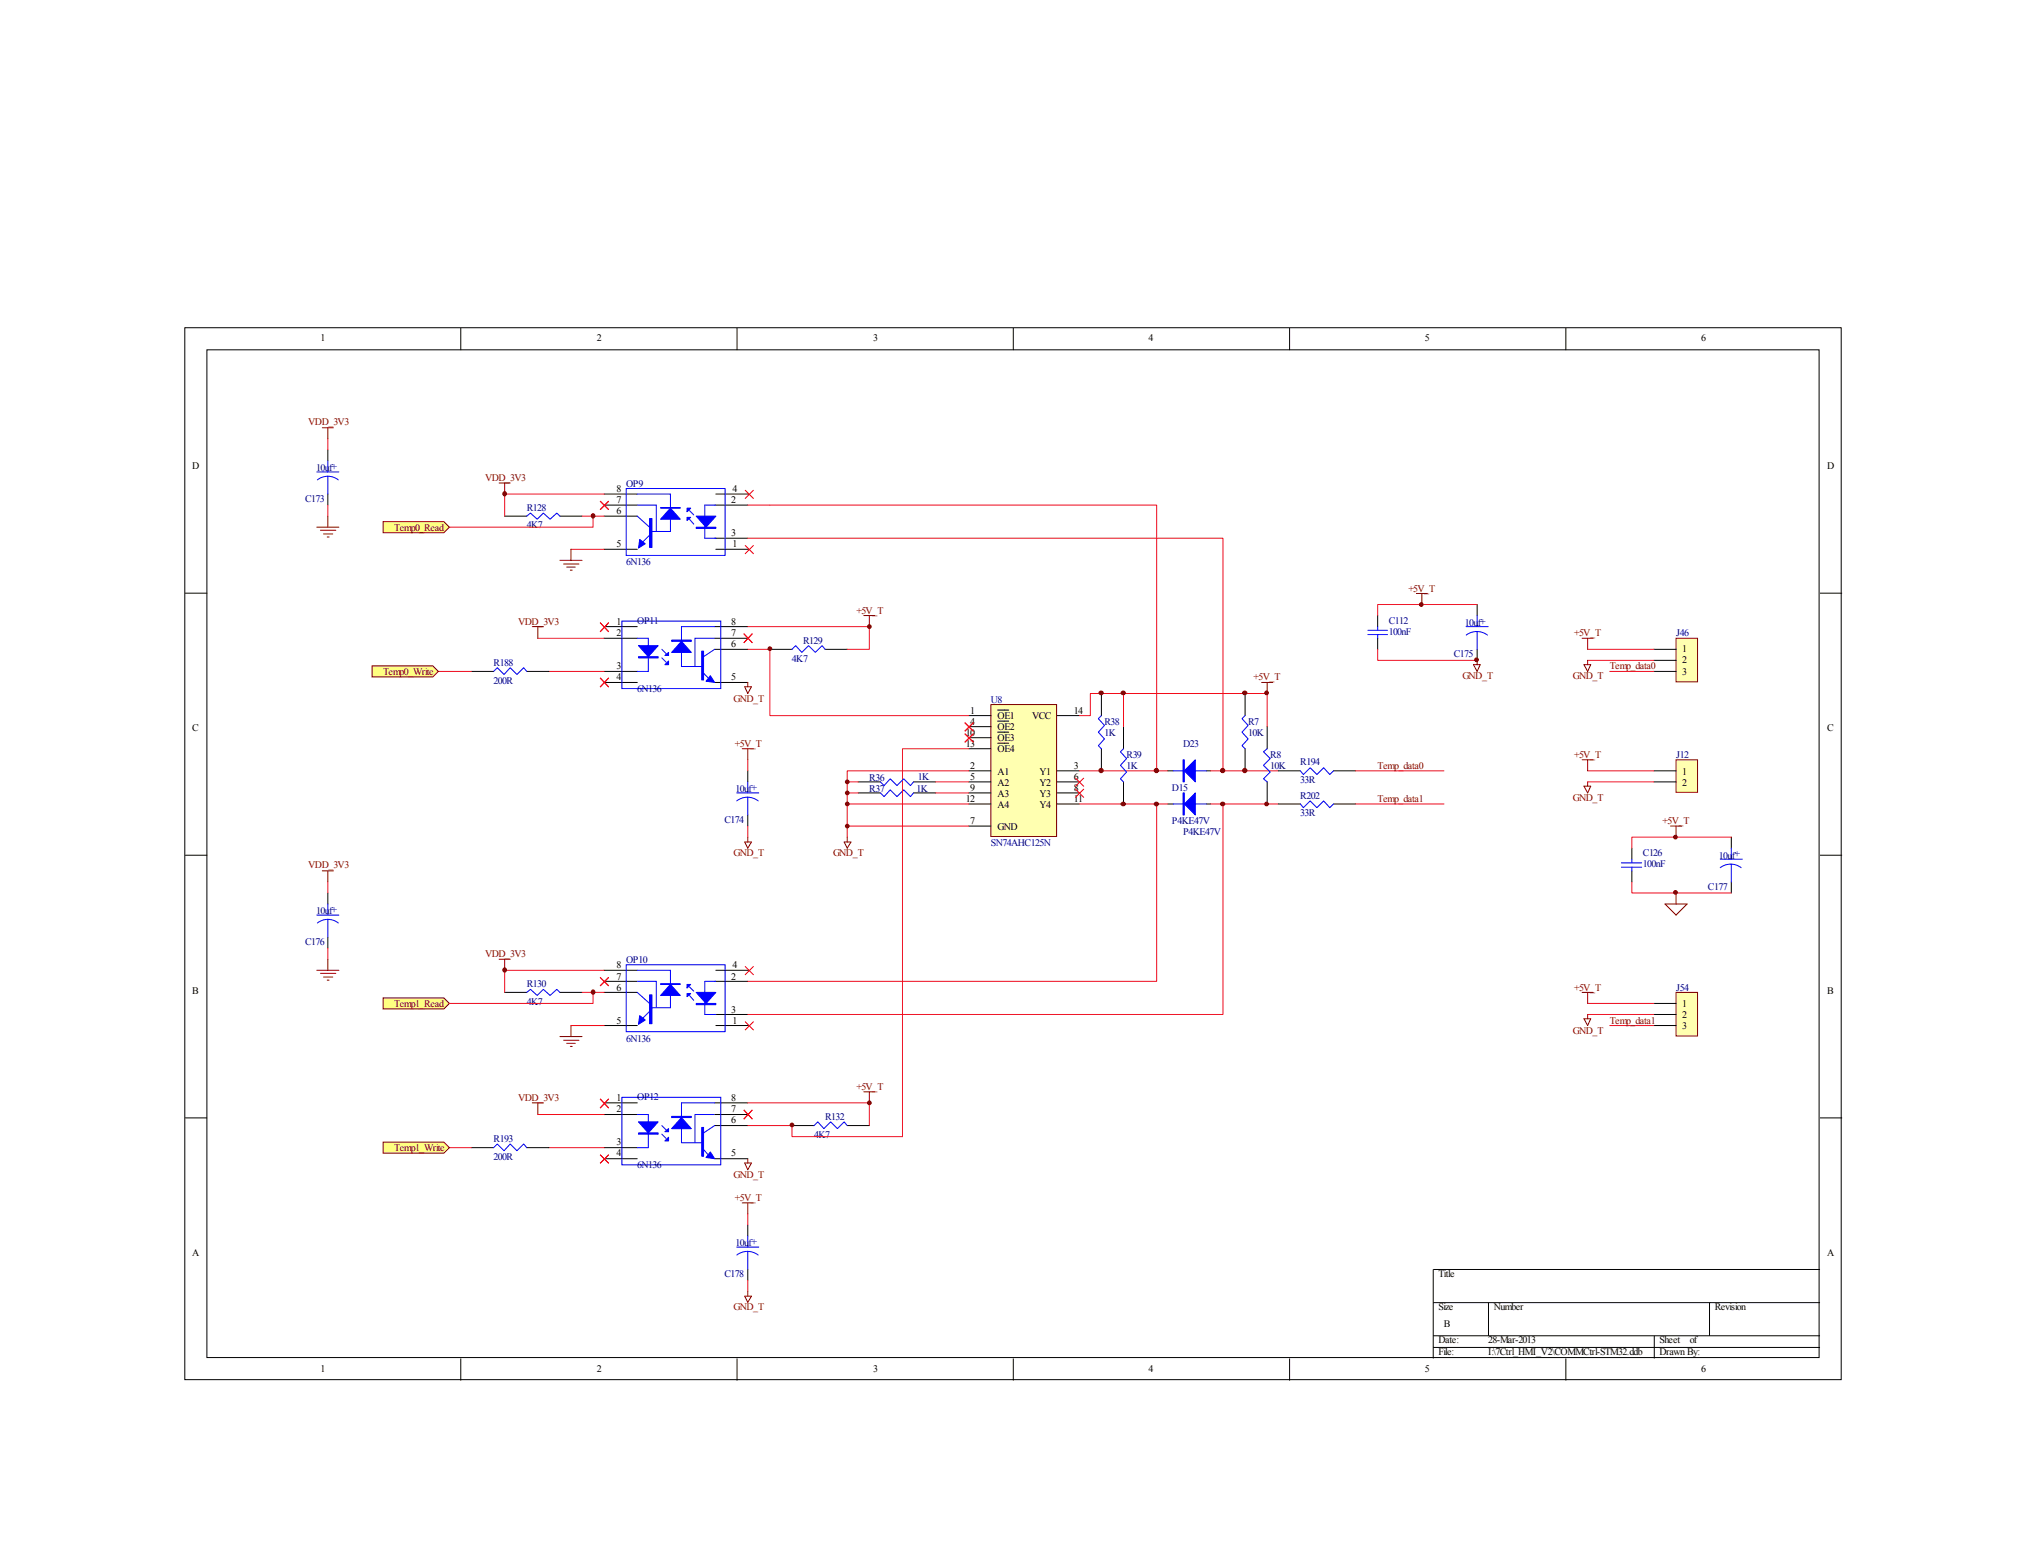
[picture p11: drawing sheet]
<svg xmlns="http://www.w3.org/2000/svg" width="279mm" height="216mm" viewBox="0 0 279 216" stroke-linecap="round" stroke-linejoin="round" font-family="sans-serif">
<g fill="none" stroke="#000" stroke-width=".14">
<path d="M25.5 45.2h228.4v145.1h-228.4zM28.5 48.3h222.4v139h-222.4zM63.5 45.3v3M101.6 45.3v3M139.7 45.3v3M177.8 45.3v3M215.9 45.3v3M69.6 71.2h3M77.2 71.2h3.1M83.3 75.8h4.6M83.3 69.7h4.6M83.3 68.2h4.6"/>
<path d="M83.3 71.2h4.6M98.6 69.7h4.5M98.6 74.3h4.5M98.7 75.8h4.6M98.7 68.2h4.6M25.5 81.8h3.1M65 92.6h3.1M72.6 92.6h3.1M83.3 86.4h4.6M83.3 88.1h4.6M83.3 92.6h4.6M83.3 94.1h4.6"/>
<path d="M98.6 86.4h4.5M98.6 88.1h4.5M98.6 94.1h4.5M98.6 89.6h4.5M106.2 89.6h3M113.8 89.6h3M251 81.8h3M25.5 118h3.1M161 106.3h.8M166.4 106.3h.6M238.8 115.5v1.5M251 118h3"/>
<path d="M238.8 121.7v1.5M25.5 154.2h3.1M251 154.2h3M197.7 179.7h53.3M205.3 179.7v4.6M235.8 179.7v4.6M251 175.1h-53.3v12.3M63.5 187.4v3.1M101.6 187.4v3.1M139.7 187.4v3.1M177.8 187.4v3.1M197.7 184.3h53.3"/>
<path d="M197.7 185.9h53.3M215.9 187.4v3.1M228.1 184.3v3.1"/>
</g>
<path d="M78.7 75.8h4.6M60.5 92.6h4.5M74.2 88.1h9.1M75.7 92.6h7.6M174.8 95.7v4.5" fill="none" stroke="#ee0e22" stroke-width=".14"/>
<g fill="none" stroke="#00f" stroke-width=".14">
<path d="M72.6 71.2l.6-.4 .9 .8 .8-.8 1 .8 .9-.8 .4 .4M86.4 67.4h13.6v9.2h-13.6zM87.9 69.7h2.6v3.6M87.9 68.2h4.6v5.1h-2.6M87.9 71.2l1.7 1.5M89.6 73.8l-1 1M95.1 70.4l.6 .6M95.1 71.6l.6 .7M98.7 69.7h-1.5v4.6h1.5M68.1 92.6l.5-.5 .9 .9 .9-.9 .9 .9 .9-.9 .4 .5M85.8 85.7h13.6v9.3h-13.6zM87.9 88.1h1.5v4.5h-1.5"/>
<path d="M91.3 90.8l.6 .6M91.3 89.6l.6 .6M97 92.9l.6 .6M98.6 86.4h-4.6v5.5h2.8M98.6 88.1h-2.8v3.8M98.6 89.6l-1.6 1M109.2 89.6l.5-.5 .9 .9 .9-.9 .9 .9 1-.9 .4 .5M161.8 106.3h4.6M237.2 119.7a2.37 2.37 0 0 1 2.9 0M237.2 118.5h3.1M238.8 117v1.5M238.8 119.2v2.5"/>
</g>
<g fill="#00f" stroke="#00f" stroke-width=".14">
<path d="M88.1 89.1h2.7l-1.4 1.5z"/>
<path d="M92.2 91.2v.5h-.5z"/>
<path d="M91.7 90.4l.5-.4v.4z"/>
<path d="M94 88.5l1.3 1.5h-2.7z"/>
<path d="M98 93.2l.6 .9-1.2-.1z"/>
<path d="M96 71.2h2.7l-1.3 1.5z"/>
<path d="M94.7 70.1h.5l-.5 .5z"/>
<path d="M94.7 71.4h.5l-.5 .4z"/>
<path d="M92.5 70.1l1.3 1.5h-2.7z"/>
<path d="M88.2 74.4l.8 .6-.9 .6z"/>
<path d="M163.3 106.3l1.5-1.5v3.1z"/>
<path d="M88.1 90.6h2.7v.2h-2.7z" fill-rule="evenodd"/>
<path d="M92.6 88.3h2.7v.2h-2.7z" fill-rule="evenodd"/>
<path d="M96.8 89.8h.2v4h-.2z" fill-rule="evenodd"/>
<path d="M96 72.7h2.7v.2h-2.7z" fill-rule="evenodd"/>
<path d="M91.1 70h2.7v.1h-2.7z" fill-rule="evenodd"/>
<path d="M89.6 71.5h.3v4h-.3z" fill-rule="evenodd"/>
<path d="M163.2 104.8h.1v3.1h-.1z" fill-rule="evenodd"/>
</g>
<g fill="none" stroke="#800000" stroke-width=".14">
<path d="M77.2 77.3h3.1M77.7 77.8h2.1M78.1 78.2h1.2M78.7 78.7h.2M78.7 75.8v1.5M102.7 94.7h.9l-.5 1zM103.1 94.1v.6M119.1 84.9h1.5M119.9 84.9v1.5M230.4 114h1.5M231.1 114v1.5M229.6 124.7h3.1l-1.6 1.5z"/>
<path d="M231.1 123.2v1.5"/>
</g>
<path d="M231.2 88.1h2.9v6h-2.9z" fill="#ffffb0"/>
<path d="M231.1 88.1h3v6h-3z" fill="none" stroke="#800000" stroke-width=".14"/>
<path d="M228.1 89.6h3M228.1 91.1h3M228.1 92.6h3" fill="none" stroke="#000" stroke-width=".14"/>
<path d="M218.9 89.6h9.2M218.9 91.1h9.2M222 92.6h6.1" fill="none" stroke="#ee0e22" stroke-width=".14"/>
<path d="M231.2 104.9h2.9v4.4h-2.9z" fill="#ffffb0"/>
<path d="M231.1 104.8h3v4.5h-3z" fill="none" stroke="#800000" stroke-width=".14"/>
<path d="M225 117v1.5M228.1 106.3h3M228.1 107.9h3M225 120.1v1.6" fill="none" stroke="#000" stroke-width=".14"/>
<path d="M218.9 106.3h9.2M238.8 115.5h-13.8v1.5M225 121.7v1.5h13.8" fill="none" stroke="#ee0e22" stroke-width=".14"/>
<path d="M223.6 119.6h2.8M223.6 119h2.8M225 118.5v.5M225 119.6v.5" fill="none" stroke="#00f" stroke-width=".14"/>
<g fill="#ffff80" stroke="#800000" stroke-width=".14">
<path d="M52.8 72h8.4l.8 .7-.8 .8h-8.4z" fill-rule="evenodd"/>
<path d="M51.3 91.9h8.4l.8 .7-.8 .8h-8.4z" fill-rule="evenodd"/>
</g>
<path d="M83.3 152.1h4.6M83.3 153.8h4.6M83.3 158.3h4.6M83.3 159.9h4.6M98.6 152.1h4.5M98.6 153.8h4.5M98.6 159.9h4.5M98.6 155.3h4.5" fill="none" stroke="#000" stroke-width=".14"/>
<path d="M85.8 151.4h13.6v9.3h-13.6zM87.9 153.8h1.5v4.5h-1.5M91.3 156.5l.6 .6M91.3 155.3l.6 .6M97 158.6l.6 .7M98.6 152.1h-4.6v5.5h2.8M98.6 153.8h-2.8v3.8M98.6 155.3l-1.6 1" fill="none" stroke="#00f" stroke-width=".14"/>
<g fill="#00f" stroke="#00f" stroke-width=".14">
<path d="M88.1 154.8h2.7l-1.4 1.5z"/>
<path d="M92.2 156.9v.5h-.5z"/>
<path d="M91.7 156.1l.5-.4v.4z"/>
<path d="M94 154.2l1.3 1.5h-2.7z"/>
<path d="M98 158.9l.6 1-1.2-.2z"/>
<path d="M88.1 156.3h2.7v.2h-2.7z" fill-rule="evenodd"/>
<path d="M92.6 154h2.7v.2h-2.7z" fill-rule="evenodd"/>
<path d="M96.8 155.5h.2v4h-.2z" fill-rule="evenodd"/>
</g>
<path d="M231.2 137h2.9v5.9h-2.9z" fill="#ffffb0"/>
<path d="M68.8 66.6h1.6M69.6 66.6v1.6M231.1 136.9h3v6h-3zM77.2 143h3.1M77.7 143.5h2.1M78.1 143.9h1.2M78.7 144.4h.2M78.7 141.5v1.5M103.1 159.9v.5M102.7 160.4h.9l-.5 1z" fill="none" stroke="#800000" stroke-width=".14"/>
<g fill="none" stroke="#000" stroke-width=".14">
<path d="M69.6 136.9h3M77.2 136.9h3.1M83.3 135.4h4.6M83.3 133.9h4.6M83.3 136.9h4.6M98.6 140h4.5M98.6 135.4h4.5M98.7 133.9h4.6M228.1 138.4h3M228.1 140h3M65 158.3h3.1M72.6 158.3h3.1"/>
<path d="M83.3 141.5h4.6M98.7 141.5h4.6M109.2 155.3h3.1M116.8 155.3h3.1M228.1 141.5h3"/>
</g>
<path d="M72.6 136.9l.6-.4 .9 .8 .8-.8 1 .8 .9-.8 .4 .4M86.4 133.1h13.6v9.2h-13.6zM87.9 135.4h2.6v3.6M87.9 133.9h4.6v5.1h-2.6M87.9 136.9l1.7 1.5M89.6 139.5l-1 1M95.1 136.1l.6 .6M95.1 137.3l.6 .7M98.7 135.4h-1.5v4.6h1.5M68.1 158.3l.5-.5 .9 .9 .9-.9 .9 .9 .9-.9 .4 .5M112.3 155.3l.5-.5 .8 .9 1-.9 .9 .9 .9-.9 .4 .5" fill="none" stroke="#00f" stroke-width=".14"/>
<g fill="#00f" stroke="#00f" stroke-width=".14">
<path d="M96 136.9h2.7l-1.3 1.5z"/>
<path d="M94.7 135.8h.5l-.5 .5z"/>
<path d="M94.7 137.1h.5l-.5 .4z"/>
<path d="M92.5 135.8l1.3 1.5h-2.7z"/>
<path d="M88.2 140.1l.8 .6-.9 .6z"/>
<path d="M96 138.4h2.7v.2h-2.7z" fill-rule="evenodd"/>
<path d="M91.1 135.7h2.7v.1h-2.7z" fill-rule="evenodd"/>
<path d="M89.6 137.2h.3v4h-.3z" fill-rule="evenodd"/>
</g>
<path d="M218.9 138.4h9.2M218.9 140h9.2M62 158.3h3M75.7 158.3h7.6M103.1 152.1h16.8M222 141.5h6.1" fill="none" stroke="#ee0e22" stroke-width=".14"/>
<path d="M82.8 69.1l1.1 1.2M83.9 69.1l-1.1 1.2M82.8 93.5l1.1 1.3M82.8 85.9l1.1 1.3M83.9 93.5l-1.1 1.3M83.9 85.9l-1.1 1.3M102.6 87.4l1.2 1.3M103.8 87.4l-1.2 1.3" fill="none" stroke="#f00" stroke-width=".14"/>
<path d="M52.8 137.7h8.4l.8 .7-.8 .8h-8.4z" fill-rule="evenodd" fill="#ffff80" stroke="#800000" stroke-width=".14"/>
<path d="M103.1 69.7h3.1" fill="none" stroke="#ee0e22" stroke-width=".14"/>
<path d="M52.8 157.6h8.4l.8 .7-.8 .8h-8.4z" fill-rule="evenodd" fill="#ffff80" stroke="#800000" stroke-width=".14"/>
<g fill="none" stroke="#800000" stroke-width=".14">
<path d="M44.4 59h1.6M45.2 59v1.5M43.7 72.7h3M44.2 73.2h2.1M44.6 73.7h1.3M45.1 74.1h.3M45.2 71.2v1.5M73.4 86.4h1.5M74.2 86.4v1.7M43.7 133.9h3M44.2 134.3h2.1M44.4 120.1h1.6"/>
<path d="M44.6 134.8h1.3M45.1 135.2h.3M45.2 120.1v1.6M45.2 132.3v1.6M68.8 132.3h1.6M69.6 132.3v1.6"/>
</g>
<path d="M45.2 60.5v1.6M45.2 69.7v1.5M80.3 71.2h3M83.3 68.2h-13.7v3M45.2 121.7v1.5M45.2 130.8v1.5" fill="none" stroke="#ee0e22" stroke-width=".14"/>
<path d="M45.2 62.1v1.5M45.2 68.2v1.5M161 110.9h.8M166.4 110.9h.6M45.2 123.2v1.5M45.2 129.3v1.5" fill="none" stroke="#000" stroke-width=".14"/>
<path d="M43.7 65.1h3M45.2 65.7a2.32 2.32 0 0 1 1.5 .5M45.2 65.7a2.32 2.32 0 0 0-1.4 .5M45.2 63.6v1.5M45.2 65.7v2.5M161.8 110.9h4.6M43.7 126.2h3M45.2 126.8a2.31 2.31 0 0 1 1.5 .5M45.2 126.8a2.31 2.31 0 0 0-1.4 .5M45.2 124.7v1.5M45.2 126.8v2.5" fill="none" stroke="#00f" stroke-width=".14"/>
<path d="M82.8 134.8l1.1 1.2M83.9 134.8l-1.1 1.2M82.8 159.3l1.1 1.2M82.8 151.6l1.1 1.3M83.9 159.3l-1.1 1.2M83.9 151.6l-1.1 1.3M102.6 153.1l1.2 1.3M103.8 153.1l-1.2 1.3" fill="none" stroke="#f00" stroke-width=".14"/>
<g fill="#00f" stroke="#00f" stroke-width=".14">
<path d="M163.3 110.9l1.5-1.5v3z"/>
<path d="M163.2 109.4h.1v3h-.1z" fill-rule="evenodd"/>
</g>
<path d="M136.7 97.3h9v18.1h-9z" fill="#ffffb0"/>
<g fill="none" stroke="#800000" stroke-width=".14">
<path d="M136.7 97.2h9v18.2h-9zM174 94.1h1.5M174.8 94.1v1.6M195.3 81.9h1.5M196.1 81.9v1.5M203.2 91.7h.9l-.4 .9zM203.7 91.1v.6M218.2 88.1h1.5M218.4 91.7h1l-.5 .9zM218.9 88.1v1.5M218.9 91.1v.6M102.4 103.3h1.5"/>
<path d="M102.7 116.2h.9l-.5 .8zM103.1 103.3v1.5M103.1 115.5v.7M116.4 116.2h.9l-.5 .8zM116.8 115.5v.7M218.2 104.8h1.5M218.4 108.5h1l-.5 .9zM218.9 104.8v1.5M218.9 107.9v.6M218.2 136.9h1.5M218.9 136.9v1.5M218.9 140v.5"/>
<path d="M73.4 152.1h1.5M74.2 152.1v1.7M119.1 150.6h1.5M119.9 150.6v1.5M218.4 140.5h1l-.5 1zM102.4 165.9h1.5M102.7 178.8h.9l-.5 .9zM103.1 165.9v1.6M103.1 178.1v.7"/>
</g>
<g fill="none" stroke="#000" stroke-width=".14">
<path d="M133.6 98.7h3.1M137.6 98h1.5M137.6 99.5h1.5M145.8 98.7h3M151.9 95.7v3M171.7 95.7v3M190 84.9v1.5M190 88.1v1.5M203.7 83.4v1.5M203.7 89.6v1.5M103.1 106.3v1.6M103.1 112.4v1.6"/>
<path d="M118.4 107.9h3M118.4 109.4h3M126 107.9h3M126 109.4h3M133.6 106.3h3.1M133.6 114h3.1M133.6 107.9h3.1M133.6 110.9h3.1M133.6 100.2h3.1M133.6 103.3h3.1M133.6 109.4h3.1M133.6 101.8h3.1"/>
<path d="M137.6 102.5h1.5M137.6 101h1.5M145.8 106.3h3M145.8 107.9h3M145.8 110.9h3M145.8 109.4h3M151.9 103.3v3M154.9 100.2v3.1M154.9 107.9v3M171.7 103.3v3M174.8 100.2v3.1M174.8 107.9v3"/>
<path d="M176.3 106.3h3M176.3 110.9h3M183.9 106.3h3M183.9 110.9h3M103.1 169v1.5M103.1 175.1v1.5"/>
</g>
<g fill="none" stroke="#ee0e22" stroke-width=".14">
<path d="M81.8 71.2v1.5h-19.8M103.1 74.3h65.6v32M106.2 69.7h53.3v36.6M103.1 86.4h16.8v3.2h-3.1M103.1 89.6h3.1v9.1h27.4M154.9 95.7v4.5M174.8 95.7h-24.4v3h-1.6M190 89.6v1.5h13.7M203.7 83.4h-13.7v1.5M103.1 104.8v1.5M103.1 114v1.5M116.8 114h16.8"/>
<path d="M116.8 110.9h16.8M116.8 107.9h1.6M116.8 109.4h1.6M129 107.9h4.6M129 109.4h4.6M133.6 106.3h-16.8v9.2M133.6 103.3h-9.1v53.5h-15.3v-1.5h-6.1M148.8 110.9h12.2M148.8 106.3h12.2M159.5 110.9v24.5h-56.4M167 110.9h9.3M167 106.3h9.3"/>
<path d="M168.7 110.9v29.1h-65.6M186.9 110.9h12.2M186.9 106.3h12.2M218.9 107.9h9.2M80.3 136.9h3M81.8 136.9v1.5h-19.8M83.3 133.9h-13.7v3M119.9 152.1v3.2M103.1 167.5v1.5M103.1 176.6v1.5"/>
</g>
<g fill="none" stroke="#00f" stroke-width=".14">
<path d="M151.9 98.7l-.4 .4 .8 1-.8 .9 .8 .9-.8 1 .4 .4M171.7 98.7l-.4 .4 .8 1-.8 .9 .8 .9-.8 1 .4 .4M188.6 87.5h2.7M188.6 87h2.7M190 86.4v.6M190 87.5v.6M202.2 86.4h3M202.2 87.6a2.45 2.45 0 0 1 2.9 0M203.7 84.9v1.5M203.7 87.1v2.5M101.6 109.4h3M101.6 110.5a2.4 2.4 0 0 1 3 0"/>
<path d="M103.1 107.9v1.5M103.1 110v2.4M121.4 109.4l.5 .5 .9-.9 .9 .9 .9-.9 1 .9 .4-.5M121.4 107.9l.5 .5 .9-1 .9 1 .9-1 1 1 .4-.5M154.9 103.3l-.4 .4 .9 .9-.9 1 .9 .9-.9 .9 .4 .5M174.8 103.3l-.6 .4 1 .9-1 1 1 .9-1 .9 .6 .5M179.3 110.9l.4 .5 1-.9 .9 .9 .9-.9 .9 .9 .5-.5M179.3 106.3l.4 .5 1-.9 .9 .9 .9-.9 .9 .9 .5-.5M101.6 172h3M101.6 173.1a2.4 2.4 0 0 1 3 0M103.1 170.5v1.5M103.1 172.6v2.5"/>
</g>
<g fill="#800000" stroke="#800000" stroke-width=".14">
<circle cx="159.5" cy="106.3" r=".3"/>
<circle cx="171.7" cy="106.3" r=".3"/>
<circle cx="171.7" cy="95.6" r=".28"/>
<circle cx="168.6" cy="106.3" r=".3"/>
<circle cx="116.8" cy="110.9" r=".25"/>
<circle cx="116.8" cy="114" r=".25"/>
<circle cx="116.8" cy="107.9" r=".25"/>
<circle cx="116.8" cy="109.4" r=".25"/>
<circle cx="106.2" cy="89.5" r=".25"/>
<circle cx="151.9" cy="106.3" r=".3"/>
<circle cx="151.9" cy="95.6" r=".28"/>
<circle cx="119.9" cy="86.4" r=".25"/>
<circle cx="231.1" cy="123.1" r=".25"/>
<circle cx="231.1" cy="115.5" r=".25"/>
<circle cx="196" cy="83.4" r=".25"/>
<circle cx="81.8" cy="71.2" r=".28"/>
<circle cx="203.6" cy="91" r=".25"/>
<circle cx="69.6" cy="68.1" r=".28"/>
<circle cx="174.7" cy="95.6" r=".25"/>
<circle cx="174.7" cy="110.9" r=".25"/>
<circle cx="154.9" cy="95.6" r=".28"/>
<circle cx="154.9" cy="110.9" r=".28"/>
<circle cx="159.5" cy="110.9" r=".28"/>
<circle cx="168.6" cy="110.9" r=".28"/>
<circle cx="109.2" cy="155.2" r=".25"/>
<circle cx="119.9" cy="152.1" r=".25"/>
<circle cx="69.6" cy="133.8" r=".28"/>
<circle cx="81.8" cy="136.9" r=".28"/>
</g>
<g fill="none" stroke="#f00" stroke-width=".14">
<path d="M82.8 69.1l1.1 1.2M83.9 69.1l-1.1 1.2M102.7 67.6l1.2 1.2M102.7 75.2l1.2 1.2M103.9 67.6l-1.2 1.2M103.9 75.2l-1.2 1.2M82.8 85.9l1.1 1.3M82.8 93.5l1.1 1.3M83.9 85.9l-1.1 1.3M83.9 93.5l-1.1 1.3M102.6 87.4l1.2 1.3M103.8 87.4l-1.2 1.3"/>
<path d="M133.1 99.7l1.1 1.2M134.2 99.7l-1.1 1.2M133.1 101.2l1.1 1.2M134.2 101.2l-1.1 1.2M148.3 107.3l1.2 1.2M148.3 108.8l1.2 1.2M149.5 107.3l-1.2 1.2M149.5 108.8l-1.2 1.2M82.8 134.8l1.1 1.2M83.9 134.8l-1.1 1.2M102.7 133.3l1.2 1.2M103.9 133.3l-1.2 1.2"/>
<path d="M74.2 153.8h9.1M78.7 141.5h4.6M82.8 151.6l1.1 1.3M82.8 159.3l1.1 1.2M83.9 151.6l-1.1 1.3M83.9 159.3l-1.1 1.2M102.6 153.1l1.2 1.3M102.7 140.9l1.2 1.2M103.8 153.1l-1.2 1.3M103.9 140.9l-1.2 1.2"/>
</g>
<g font-size="1.4">
<text x="44.2" y="47.1">1</text>
<text x="82.3" y="47.1">2</text>
<text x="120.4" y="47.1">3</text>
<text x="158.4" y="47.1">4</text>
<text x="196.5" y="47.1">5</text>
<text x="234.6" y="47.1">6</text>
<text x="26.5" y="64.7">D</text>
<text x="252" y="64.7">D</text>
<text x="85" y="71">6</text>
<text x="85" y="69.4">7</text>
<text x="85" y="67.9">8</text>
<text x="100.8" y="69.4">2</text>
<text x="101" y="67.9">4</text>
<text x="85" y="75.5">5</text>
<text x="100.8" y="74">3</text>
<text x="101" y="75.5">1</text>
<text x="85" y="86.2">1</text>
<text x="85" y="87.7">2</text>
<text x="100.8" y="89.2">6</text>
<text x="100.8" y="87.7">7</text>
<text x="100.8" y="86.2">8</text>
<text x="85" y="92.3">3</text>
<text x="85" y="93.8">4</text>
<text x="100.8" y="93.8">5</text>
<text x="232" y="90">1</text>
<text x="232" y="91.5">2</text>
<text x="232" y="93.1">3</text>
<text x="26.5" y="100.8">C</text>
<text x="133.2" y="101.5">10</text>
<text x="133.8" y="98.5">1</text>
<text x="133.8" y="100">4</text>
<text x="137.6" y="99.2">OE1</text>
<text x="137.6" y="100.8">OE2</text>
<text x="142.3" y="99.2">VCC</text>
<text x="148.1" y="98.5">14</text>
<text x="252" y="100.8">C</text>
<text x="133.2" y="103">13</text>
<text x="133.8" y="106.1">2</text>
<text x="133.8" y="107.6">5</text>
<text x="137.6" y="106.9">A1</text>
<text x="137.6" y="103.8">OE4</text>
<text x="137.6" y="102.3">OE3</text>
<text x="143.3" y="106.9">Y1</text>
<text x="148.1" y="106.1">3</text>
<text x="148.1" y="107.6">6</text>
<text x="232" y="106.9">1</text>
<text x="133.2" y="110.7">12</text>
<text x="133.8" y="113.7">7</text>
<text x="133.8" y="109.1">9</text>
<text x="137.6" y="108.4">A2</text>
<text x="137.6" y="111.4">A4</text>
<text x="137.6" y="109.9">A3</text>
<text x="143.3" y="111.4">Y4</text>
<text x="143.3" y="108.4">Y2</text>
<text x="143.3" y="109.9">Y3</text>
<text x="148.1" y="110.7">11</text>
<text x="148.1" y="109.1">8</text>
<text x="232" y="108.4">2</text>
<text x="137.6" y="114.5">GND</text>
<text x="26.5" y="137.1">B</text>
<text x="85" y="136.7">6</text>
<text x="85" y="135.1">7</text>
<text x="85" y="133.6">8</text>
<text x="100.8" y="135.1">2</text>
<text x="101" y="133.6">4</text>
<text x="252" y="137.1">B</text>
<text x="85" y="141.2">5</text>
<text x="100.8" y="139.7">3</text>
<text x="101" y="141.2">1</text>
<text x="232" y="138.9">1</text>
<text x="232" y="140.5">2</text>
<text x="232" y="142">3</text>
<text x="85" y="151.9">1</text>
<text x="85" y="153.4">2</text>
<text x="100.8" y="154.9">6</text>
<text x="100.8" y="153.4">7</text>
<text x="100.8" y="151.9">8</text>
<text x="85" y="158">3</text>
<text x="85" y="159.5">4</text>
<text x="100.8" y="159.5">5</text>
<text x="26.5" y="173.3">A</text>
<text x="252" y="173.3">A</text>
<text x="198.4" y="176.2">Title</text>
<text x="198.4" y="185.3">Date:</text>
<text x="198.4" y="180.8">Size</text>
<text x="199.1" y="183.1">B</text>
<text x="205.2" y="185.3">28-Mar-2013</text>
<text x="206" y="180.8">Number</text>
<text x="228.8" y="185.3">Sheet</text>
<text x="233" y="185.3">of</text>
<text x="236.5" y="180.8">Revision</text>
<text x="44.2" y="189.2">1</text>
<text x="82.3" y="189.2">2</text>
<text x="120.4" y="189.2">3</text>
<text x="158.4" y="189.2">4</text>
<text x="196.5" y="189.2">5</text>
<text x="198.4" y="186.9">File:</text>
<text x="205.2" y="186.9">I:\7Ctrl_HMI_V2\COMMCtrl-STM32.ddb</text>
<text x="228.8" y="186.9">Drawn By:</text>
<text x="234.6" y="189.2">6</text>
</g>
<g font-size="1.4" fill="#800000">
<text x="42.5" y="58.7">VDD_3V3</text>
<text x="66.9" y="66.4">VDD_3V3</text>
<text x="54.4" y="73.2">Temp0_Read</text>
<text x="194.2" y="81.6">+5V_T</text>
<text x="71.5" y="86.2">VDD_3V3</text>
<text x="118.1" y="84.7">+5V_T</text>
<text x="217.1" y="87.7">+5V_T</text>
<text x="52.8" y="93.1">Temp0_Write</text>
<text x="172.9" y="93.8">+5V_T</text>
<text x="201.7" y="93.7">GND_T</text>
<text x="216.9" y="93.7">GND_T</text>
<text x="222" y="92.3">Temp_data0</text>
<text x="101.2" y="96.8">GND_T</text>
<text x="101.3" y="103">+5V_T</text>
<text x="190" y="106.1">Temp_data0</text>
<text x="217.1" y="104.6">+5V_T</text>
<text x="190" y="110.7">Temp_data1</text>
<text x="216.9" y="110.5">GND_T</text>
<text x="229.3" y="113.7">+5V_T</text>
<text x="42.5" y="119.8">VDD_3V3</text>
<text x="101.2" y="118.1">GND_T</text>
<text x="114.9" y="118.1">GND_T</text>
<text x="66.9" y="132.1">VDD_3V3</text>
<text x="217.1" y="136.7">+5V_T</text>
<text x="54.4" y="138.9">Temp1_Read</text>
<text x="216.9" y="142.6">GND_T</text>
<text x="222" y="141.2">Temp_data1</text>
<text x="71.5" y="151.9">VDD_3V3</text>
<text x="118.1" y="150.4">+5V_T</text>
<text x="54.4" y="158.8">Temp1_Write</text>
<text x="101.2" y="162.5">GND_T</text>
<text x="101.3" y="165.7">+5V_T</text>
<text x="101.2" y="180.8">GND_T</text>
</g>
<g font-size="1.4" fill="#000080">
<text x="43.6" y="64.9">10uf+</text>
<text x="42.1" y="69.3">C173</text>
<text x="72.6" y="70.4">R128</text>
<text x="86.4" y="67.1">OP9</text>
<text x="72.6" y="72.9">4K7</text>
<text x="86.4" y="78">6N136</text>
<text x="87.9" y="86">OP11</text>
<text x="110.7" y="88.8">R129</text>
<text x="191.5" y="86">C112</text>
<text x="191.5" y="87.5">100nF</text>
<text x="202" y="86.4">10uf+</text>
<text x="231.1" y="87.7">J46</text>
<text x="68.1" y="91.9">R188</text>
<text x="68.1" y="94.3">200R</text>
<text x="87.9" y="95.4">6N136</text>
<text x="109.2" y="91.3">4K7</text>
<text x="200.5" y="90.7">C175</text>
<text x="136.6" y="96.9">U8</text>
<text x="152.3" y="100">R38</text>
<text x="152.3" y="101.5">1K</text>
<text x="172.1" y="100">R7</text>
<text x="172.1" y="101.5">10K</text>
<text x="119.9" y="107.8">R36</text>
<text x="126.6" y="107.6">1K</text>
<text x="155.4" y="104.6">R39</text>
<text x="155.4" y="106.1">1K</text>
<text x="163.1" y="103">D23</text>
<text x="175.2" y="104.6">R8</text>
<text x="175.2" y="106.1">10K</text>
<text x="179.3" y="105.6">R194</text>
<text x="231.1" y="104.6">J12</text>
<text x="99.9" y="113.5">C174</text>
<text x="101.4" y="109.3">10uf+</text>
<text x="119.9" y="109.3">R37</text>
<text x="126.4" y="109.3">1K</text>
<text x="161.6" y="109.1">D15</text>
<text x="161.6" y="113.7">P4KE47V</text>
<text x="179.3" y="110.2">R202</text>
<text x="179.3" y="112.6">33R</text>
<text x="179.3" y="108">33R</text>
<text x="136.6" y="116.8">SN74AHC125N</text>
<text x="163.1" y="115.2">P4KE47V</text>
<text x="226.6" y="118.1">C126</text>
<text x="226.6" y="119.6">100nF</text>
<text x="237.1" y="118.4">10uf+</text>
<text x="235.5" y="122.8">C177</text>
<text x="42.1" y="130.4">C176</text>
<text x="43.6" y="126.1">10uf+</text>
<text x="72.6" y="136.1">R130</text>
<text x="86.4" y="132.8">OP10</text>
<text x="231.1" y="136.7">J54</text>
<text x="72.6" y="138.6">4K7</text>
<text x="86.4" y="143.7">6N136</text>
<text x="87.9" y="151.7">OP12</text>
<text x="113.8" y="154.5">R132</text>
<text x="68.1" y="157.6">R193</text>
<text x="68.1" y="160">200R</text>
<text x="87.9" y="161.1">6N136</text>
<text x="112.3" y="157">4K7</text>
<text x="101.4" y="172">10uf+</text>
<text x="99.9" y="176.2">C178</text>
</g>
</svg>
